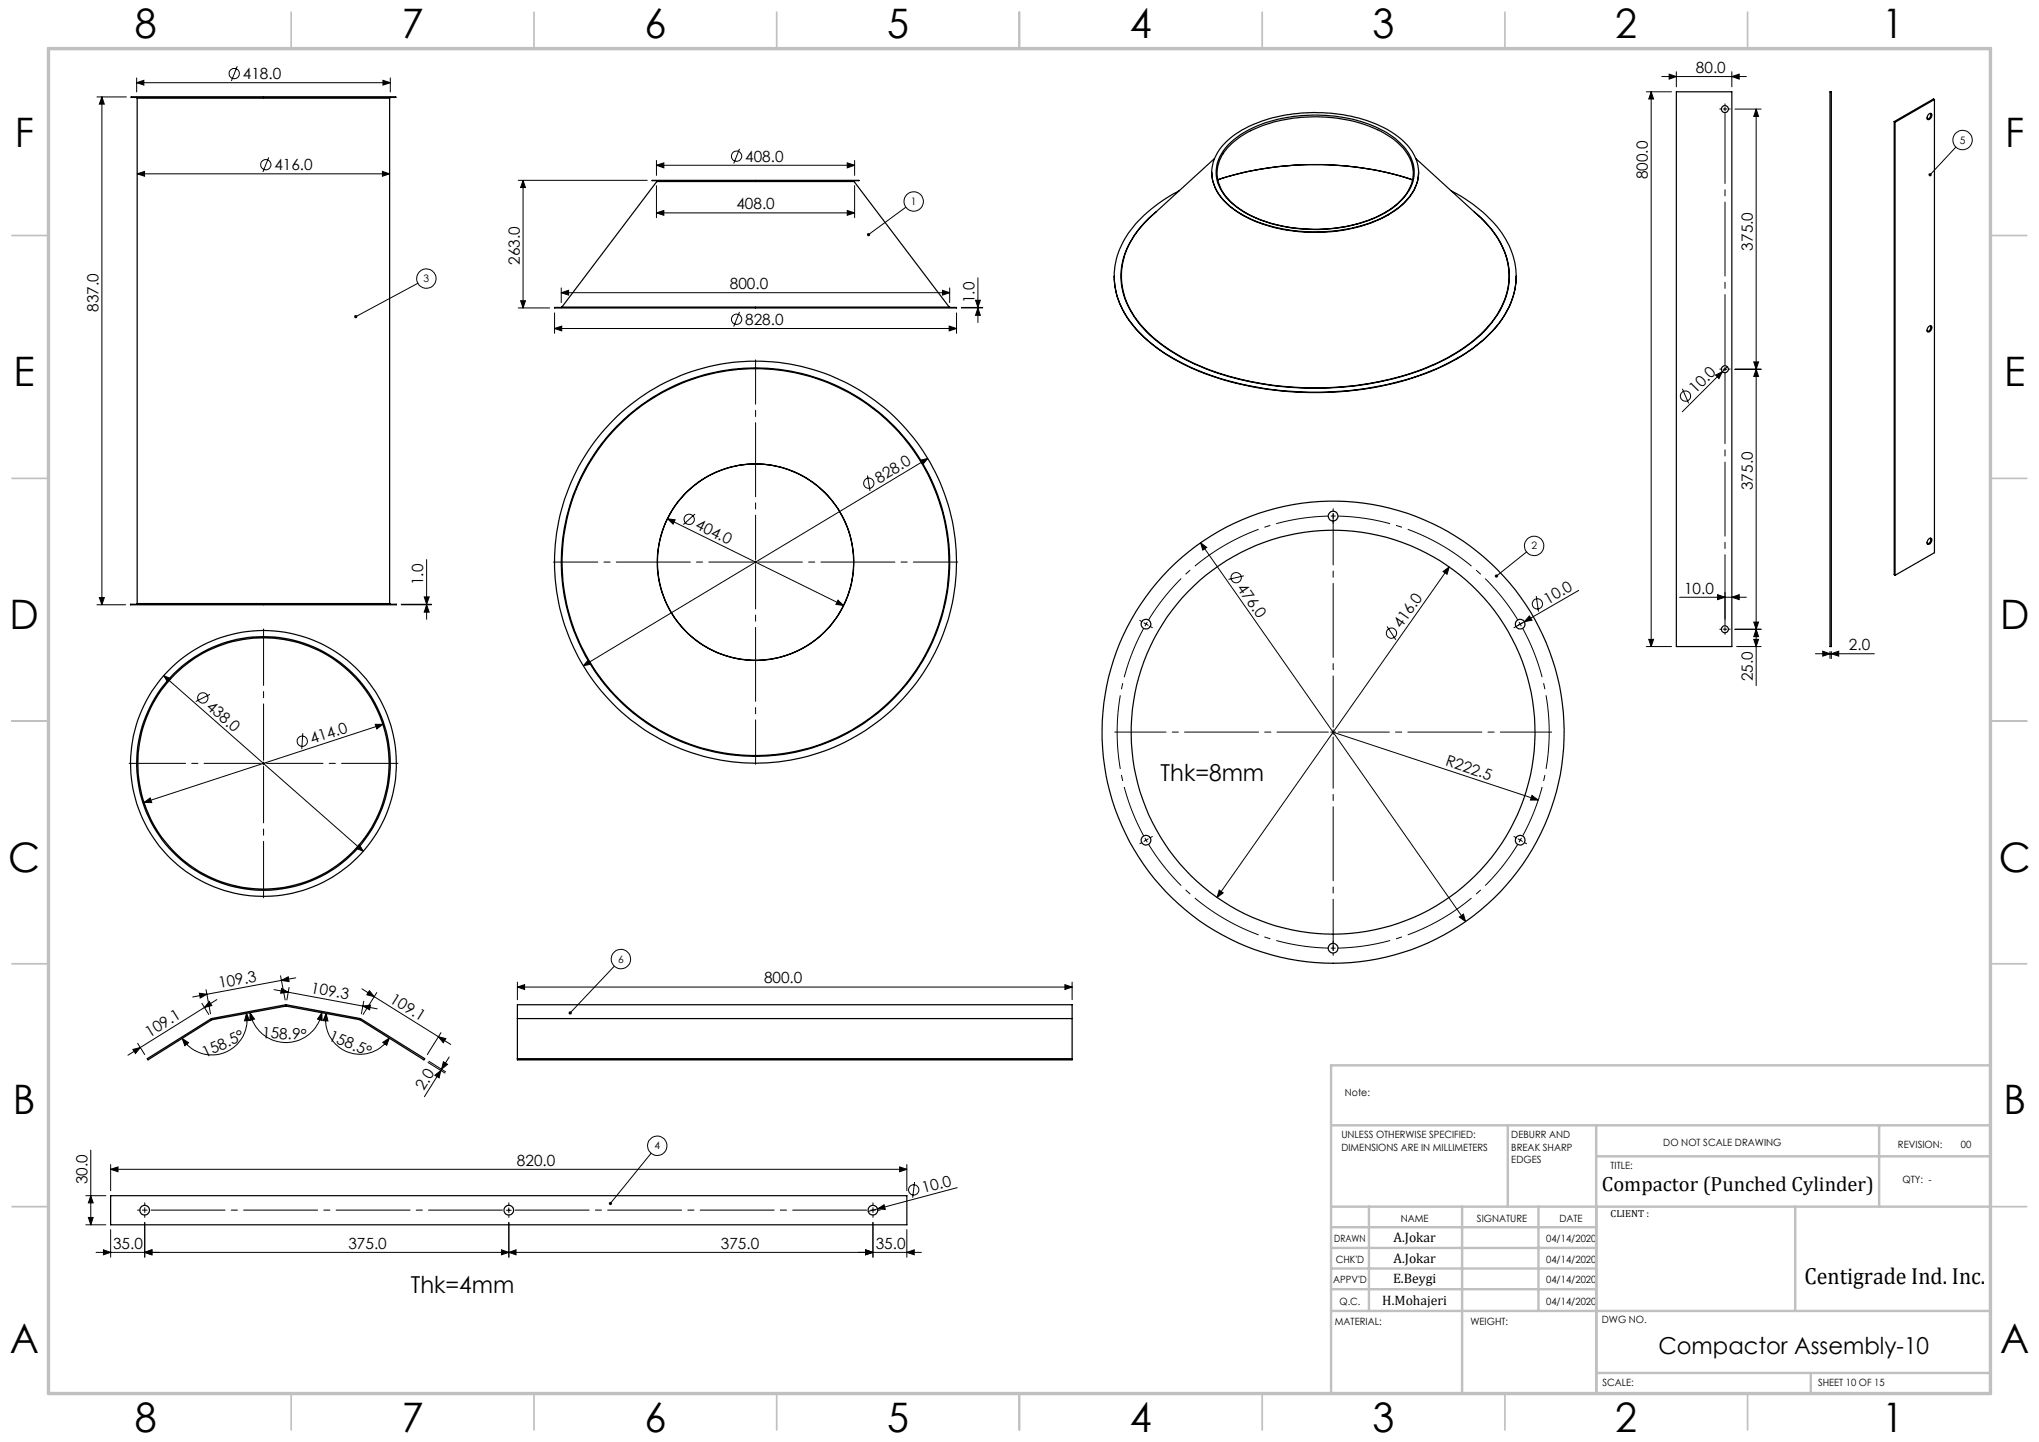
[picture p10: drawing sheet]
<svg xmlns="http://www.w3.org/2000/svg" width="420mm" height="297mm" viewBox="0 0 420 297" stroke-linecap="round" stroke-linejoin="round" font-family="sans-serif">
<g fill="none" stroke="#000" stroke-width=".21">
<path d="M20 20h6M21 20l.5 1.4h-1zM21 20v104.6M28.2 17l1.4-.5v1zM28.2 16v2.9M28.2 17h52.2M48.9 13.6l-1.2 3.1M78.9 16.5l1.5 .5-1.5 .5zM80.4 16v2.9M339.1 18.9h5.2M340.1 18.9l.5 1.5h-1zM340.1 18.9v114.3"/>
<path d="M342.3 15.8h17.4M343.8 15.3l1.5 .5-1.5 .5zM345.3 14.8v3.1M356.7 15.8l1.5-.5v1zM356.7 14.8v3.1M28.3 35.8l1.5-.5v1zM28.3 35.8h52M55.4 32.4l-1.2 3M78.8 35.3l1.5 .5-1.5 .5zM106.8 37.1h26.5M107.7 37.1l.5 1.5h-1zM107.7 37.1v26.3"/>
<path d="M135.2 34l1.5-.5v1.1zM135.2 33.1v3M135.2 38.2v6.6M135.2 34h40.8M152.3 30.7l-1.2 3M174.5 33.5l1.5 .5-1.5 .6zM176 33.1v3M176 38.2v6.6M357.4 22.5h5.4M361.7 22.5l.5 1.5h-1zM361.7 22.5v118.7M402.9 30.3l-5.3 5.7"/>
<path d="M86.1 58.3l-12.8 6.9M115.6 59.3v3M135.2 43.8l1.5-.4v.9zM135.2 43.8h40.8M174.5 43.4l1.5 .4-1.5 .5zM186.6 42.7l-7.7 5.6M194.1 59.8l1.5 .5-1.5 .5zM195.6 59.3v3M201.4 57.2v9.2M106.8 63.4h6.4M107.2 61.9h1l-.5 1.5zM114.2 67.7l1.5-.5v1z"/>
<path d="M114.2 64.4v4.2M114.2 67.7h82.8M115.6 60.3l1.5-.5v1zM115.6 60.3h80M152.3 64.2l-1.2 3.1M195.5 67.2l1.5 .5-1.5 .5zM197 64.4v4.2M198 63.4h4.4M198 63.3h4.4M200.9 61.8h1l-.5 1.5zM201.4 63.4l.5 1.5h-1zM353.4 77.3l1.4-.8-.7 1.5z"/>
<path d="M354.9 76.1h.8M355.3 75.7v.7M355.8 75.5l-9.3 9.3M357.4 76.1h5.4M361.2 74.5h1l-.5 1.6zM361.7 76.1l.5 1.4h-1zM178.7 97.9l.5 3.2M189.5 94.8l1.6-.4-1 1.2zM191.1 94.4l-70.9 42.7M346.5 80.1l1.3 3M87.9 115.2v12.4M137.5 106.9l36.2 17.8"/>
<path d="M137.5 106.9l1.6 .2-.5 .8zM143.2 105.9l-2.4 2.2M155.4 115.8h.5M155.6 115.5v.5M247.3 111.8l54.6 78M247.3 111.8l1.3 .9-.8 .6zM256.2 118.6l-3.2 .7M297.3 117.7l1.2-.9-.4 1.5zM298.5 116.8l-47.8 68.1M314.5 113.7l-6.2 4.9M20 124.6h5.9M20.5 123.1h1l-.5 1.5z"/>
<path d="M33.7 139.2l41.1 36.1M33.7 139.2l1.5 .6-.7 .7zM82.7 124.6h6.2M82.7 124.5h6.2M87.4 122.9h1l-.5 1.6zM87.9 124.6l.5 1.5h-1zM121.2 135.9l.5 .9-1.5 .3zM172.6 123.6l1.1 1.1-1.5-.2zM285.7 129l1.8 2.8M312.9 128.1l.5 .9M313.5 128.3l-.8 .5M314 128.1l-1.7 .9"/>
<path d="M315 126.9l.6 .8-1.6 .4zM316.4 122.8l.5 3.2M325.2 121.6l-11.2 6.5M339.1 133.2h5.2M339.6 131.7h1l-.5 1.5zM346 123h13.7M353.8 122.5l1.5 .5-1.5 .5zM355.3 122v5.5M356.7 123l1.5-.5v1zM357.4 129.6h5.4M357.7 133.2h5.1M361.2 128.1h1l-.5 1.5z"/>
<path d="M361.2 131.7h1l-.5 1.5zM361.7 129.6l.5 1.5h-1zM373.9 134.7h12.2M375.5 134.1l1.4 .6-1.4 .4zM376.9 134.2v1.4M377.2 134.7l1.5-.6v1zM377.2 134.2v1.4M43.3 143l-3 1.5M54 157.2h.6M54.3 156.9v.6M62.4 151l-.2 3.3M77.3 149.2h1.6l-1.3 .9z"/>
<path d="M78.9 149.2l-49.2 16.1M274.6 150.8l42.2 14M29.7 165.3l1.2-.9 .4 .9zM74 174l.8 1.3-1.4-.6zM315.6 163.8l1.2 1h-1.6zM126.5 199l-9.1 9.6M251.1 183.3l.9 .6-1.3 1zM300.6 188.9l.8-.6 .5 1.5zM27.4 216.1l1.5-.3-1 1.2zM28.4 214.9l1.4 2.3M37.5 213.9l1.3 .9-.7 .6zM41.1 204.6l1.5 .2-1.4 .8z"/>
<path d="M41.6 206.7l1.4 2.2M42.1 207.5l-15.7 9.8M42.4 203.8l1 5M42.6 204.8l-2.9 .5M43.1 206.3l.5 .8-1.5 .4zM44.7 205.9l-2.6 1.6M50.8 208.7l.6 1.5-1 .1zM50.8 208.7a7.2 7.2 0 0 1-4.5 8.1 7.2 7.2 0 0 1-8.8-2.9M51.5 208.6l.9 1.3-.9 .3zM51.5 208.6a7.5 7.5 0 0 0 7.4 6.1 7.5 7.5 0 0 0 7.4-6.1M56.4 203.8l3 .6M57.8 201l.9 4.9"/>
<path d="M58 201.9l-15.4 2.9M58 201.9l1.4-.7 .1 1zM58 203.6l1.4 .8-1.6 .2zM59.4 204.4l15.4 2.8M59.5 203.4l-.4 2.5M60.9 201.4l-2.9 .5M66.3 208.6l.1 1.6-1-.3zM67.2 208.7l.4 1.6-1-.1zM67.2 208.7a7.1 7.1 0 0 0 4.4 8 7.1 7.1 0 0 0 8.6-2.9M74.5 203.7l2.6 1.6M74.8 207.2l1.5-.2-.2 1zM74.8 207.2l2.9 .6"/>
<path d="M74.9 206.2l-.5 2.6M76.1 204l1 1.3-1.5-.4zM77.1 205.3l13.2 8.2M77.6 204.4l-2.8 4.5M78.8 214.7l1.4-.9-.5 1.5zM88.2 218.8l3.5 2.2M88.3 218.6l3.5 2.2M90.3 213.5l1.5 .4-.5 .9zM90.3 213.5l2.6 1.6M90.8 212.7l-2.8 4.5M91.3 218.7l.9 .5-1.3 1zM92.5 217.7l-1.6 2.5"/>
<path d="M106.6 203.3l1.5-.5v1zM106.6 202.3v3.6M106.6 203.3h114.2M219.4 202.8l1.4 .5-1.4 .5zM220.8 202.3v3.6M18.7 236.9v15.4M22.8 239.9v5.3M89.6 221.5l1.2-1-.3 1.5zM90.8 220.5l-3.4 5.4M90.9 220.2l-.1 .3M134.1 237.5l-8.4 10.4M186.8 239.9v5.3"/>
<path d="M17.7 252.3h4.1M17.7 246.3h4.1M18.2 250.8h1l-.5 1.5zM18.7 246.3l.5 1.5h-1zM21.3 257.4l1.5 .5-1.5 .5zM22.8 240.8l1.5-.5v1zM22.8 240.8h164M22.8 253.3v5.6M29.8 257.9l1.5-.5v1zM29.8 251.8v7.1M103.3 257.4l1.5 .5-1.5 .5zM104.3 249.3h1"/>
<path d="M104.8 257.9l1.5-.5v1zM104.8 251.8v7.1M104.8 248.8v1M178.3 257.4l1.5 .5-1.5 .5zM179.8 251.8v7.1M180.8 249l1.3-.9 .3 1zM180.8 249l-2 .5M185.3 240.3l1.5 .5-1.5 .5zM186.8 257.9l1.5-.5v1zM186.8 253.3v5.6M188.4 243.4l-.4 3.3M189.8 257.9h-170"/>
<path d="M197.2 244.6l-16.4 4.4"/>
<circle cx="48.3" cy="15.2" r="1.06"/>
<circle cx="54.8" cy="33.9" r="1.06"/>
<circle cx="151.7" cy="32.2" r="1.06"/>
<circle cx="404.2" cy="28.8" r="2"/>
<circle cx="87.8" cy="57.4" r="2"/>
<circle cx="188.2" cy="41.5" r="2"/>
<circle cx="151.7" cy="65.8" r="1.06"/>
<circle cx="179" cy="99.5" r="1.05"/>
<circle cx="347.2" cy="81.6" r="1.07"/>
<circle cx="142" cy="107" r="1.06"/>
<circle cx="254.6" cy="119" r="1.05"/>
<circle cx="316" cy="112.4" r="1.99"/>
<circle cx="286.6" cy="130.4" r="1.06"/>
<circle cx="316.7" cy="124.4" r="1.06"/>
<circle cx="41.8" cy="143.7" r="1.06"/>
<circle cx="62.3" cy="152.7" r="1.06"/>
<circle cx="127.9" cy="197.5" r="2"/>
<circle cx="135.4" cy="236" r="2"/>
<circle cx="188.2" cy="245.1" r="1.06"/>
</g>
<path d="M274.6 106.3h-.5M274.6 106.3h.5M236.1 128.5l-.3 .5M236.1 128.5l.2-.4M236.1 173l.2 .5M236.1 173l-.3-.4M313.1 173l.3-.4M313.1 173l-.2 .5M274.6 195.3h.5M274.6 195.3h-.5" fill="none" stroke="#000" stroke-width=".21" stroke-dasharray="15.2 1.3 1.3 1.3" stroke-linecap="butt"/>
<path d="M273.6 106.3a44.5 44.5 0 0 0-37 21.4M235.6 129.4a44.5 44.5 0 0 0 0 42.8M312.6 127.7a44.5 44.5 0 0 0-37-21.4M236.6 173.9a44.5 44.5 0 0 0 37 21.4M313.6 172.2a44.5 44.5 0 0 0 0-42.8M275.6 195.3a44.5 44.5 0 0 0 37-21.4" fill="none" stroke="#000" stroke-width=".21" stroke-dasharray="15.2 1.3 1.3 1.3" stroke-dashoffset="4.4" stroke-linecap="butt"/>
<path d="M53.7 157.2h-27.1M54.3 156.6v-27.1M54.3 157.9v27M54.9 157.2h27.1" fill="none" stroke="#000" stroke-width=".21" stroke-dasharray="15.2 1.3 1.3 1.3" stroke-dashoffset="3.6"/>
<path d="M155.1 115.8h-41.1M155.6 115.3v-41.2M155.6 116.3v41.1M156.1 115.8h41.2" fill="none" stroke="#000" stroke-width=".21" stroke-dasharray="15.2 1.3 1.3 1.3" stroke-dashoffset="6.1"/>
<g fill="none" stroke="#000" stroke-width=".21" stroke-dasharray="15.2 1.3 1.3 1.3">
<path d="M354.6 22.5h-.4M355.3 22.5v-.4M355.3 22.5h-.3M355.3 22.5v.3M355.3 22.5h.4M355.3 21.7v-.3M356 22.5h.4M354.6 76h-.4M356 76h.4M274.6 106.3v-.5M274.6 106.3v.5M274.6 105.3v-.5"/>
<path d="M274.6 107.3v.5M235.2 128l-.4-.2M236.1 128.5l-.5-.2M236.1 128.5l.4 .3M236.9 129l.5 .3M312.3 129l-.4 .3M314 128l.4-.2M354.6 129.6h-.4M355.3 129.6v-.4M355.3 129.6h-.3M355.3 129.6v.4M355.3 129.6h.4"/>
<path d="M355.3 130.3v.4M356 129.6h.4M274.6 150.8v-.5M274.6 150.8h-.5M274.6 150.8v.5M274.6 150.8h.5M235.2 173.5l-.4 .3M236.1 173l-.5 .3M236.1 173l.4-.2M236.9 172.5l.5-.2M312.3 172.5l-.4-.2M313.1 173l.5 .3"/>
<path d="M313.1 173l-.4-.2M314 173.5l.4 .3M274.6 195.3v.5M274.6 195.3v-.5M274.6 196.3v.5M274.6 194.3v-.5M28.8 249.2h-.5M29.8 249.2v-.5M29.8 249.2h-.5M29.8 249.2v.5M29.8 249.2h.5M29.8 248.2v-.5"/>
<path d="M29.8 250.2v.5M104.8 248.2v-.5M104.8 250.2v.5M179.8 249.2v-.5M179.8 249.2h-.5M179.8 249.2v.5M179.8 249.2h.5M179.8 248.2v-.5M179.8 250.2v.5M180.8 249.2h.5"/>
</g>
<path d="M355.3 75.3v-52.1M355.3 128.9v-52.2" fill="none" stroke="#000" stroke-width=".21" stroke-dasharray="15.2 1.3 1.3 1.3" stroke-dashoffset=".6"/>
<path d="M30.8 249.2h73M105.8 249.2h73" fill="none" stroke="#000" stroke-width=".21" stroke-dasharray="15.2 1.3 1.3 1.3" stroke-dashoffset="-.3"/>
<path d="M273.6 150.8h-44M274.6 149.8v-44M274.6 151.8v44M275.6 150.8h44" fill="none" stroke="#000" stroke-width=".21" stroke-dasharray="15.2 1.3 1.3 1.3" stroke-dashoffset="4.7"/>
<g fill="none" stroke="#c0c0c0" stroke-width=".35">
<path d="M60 2.5v7.5M110 2.5v7.5M160 2.5v7.5M210 2.5v7.5M260 2.5v7.5M310 2.5v7.5M360 2.5v7.5M2.5 48.5h7.5M410 48.5h7.5M2.5 98.5h7.5M410 98.5h7.5M2.5 148.5h7.5"/>
<path d="M410 148.5h7.5M2.5 198.5h7.5M410 198.5h7.5M2.5 248.5h7.5M410 248.5h7.5M60 287v7.5M110 287v7.5M160 287v7.5M210 287v7.5M260 287v7.5M310 287v7.5M360 287v7.5"/>
</g>
<g fill="none" stroke="#c0c0c0" stroke-width=".5">
<path d="M410 219.4h-135.8v67.4M274.2 231.8h135.8M310.6 231.8v16.7M328.8 231.8v55.2M328.8 238.2h81.2M387.1 231.8v16.7M274.2 248.5h135.8M274.2 257h54.6M274.2 252.8h54.6M282 248.5v21.5M301.2 248.5v38.3M316.9 248.5v21.5"/>
<path d="M369.8 248.5v21.5M274.2 265.5h54.6M274.2 261.3h54.6M274.2 270h135.8M328.8 282.8h81.2M373 282.8v4.2"/>
</g>
<path d="M10 10h400v277h-400z" fill="none" stroke="#c0c0c0" stroke-width=".7"/>
<g fill="#000">
<path d="M353.4 77.3l1.4-.8-.7 1.5zM315 126.9l.6 .8-1.6 .4zM315.6 163.8l1.2 1h-1.6zM180.8 249l1.3-.9 .3 1z"/>
<path d="M78.9 16.5l1.5 .5-1.5 .5zM28.2 17l1.4-.5v1zM195.5 67.2l1.5 .5-1.5 .5zM114.2 67.7l1.5-.5v1zM174.5 33.5l1.5 .5-1.5 .6zM135.2 34l1.5-.5v1.1zM174.5 43.4l1.5 .4-1.5 .5zM135.2 43.8l1.5-.4v.9zM356.7 15.8l1.5-.5v1zM343.8 15.3l1.5 .5-1.5 .5zM178.3 257.4l1.5 .5-1.5 .5zM104.8 257.9l1.5-.5v1z"/>
<path d="M340.1 18.9l.5 1.5h-1zM339.6 131.7h1l-.5 1.5zM361.7 22.5l.5 1.5h-1zM361.2 74.5h1l-.5 1.6zM361.7 76.1l.5 1.4h-1zM361.2 128.1h1l-.5 1.5z"/>
<path d="M28.3 35.8l1.5-.5v1zM78.8 35.3l1.5 .5-1.5 .5zM115.6 60.3l1.5-.5v1zM194.1 59.8l1.5 .5-1.5 .5zM353.8 122.5l1.5 .5-1.5 .5zM356.7 123l1.5-.5v1zM375.5 134.1l1.4 .6-1.4 .4zM377.2 134.7l1.5-.6v1zM106.6 203.3l1.5-.5v1zM219.4 202.8l1.4 .5-1.4 .5z"/>
<path d="M73 65v.4l.3-.2-.3 .2a.33 .33 0 0 0 .5 .1 .33 .33 0 0 0 0-.5 .33 .33 0 0 0-.5 0zM178.7 48.1l-.1 .4 .3-.2-.3 .2a.33 .33 0 0 0 .5 .1 .33 .33 0 0 0 0-.5 .33 .33 0 0 0-.4 0zM308 118.4v.4l.3-.2-.3 .2a.34 .34 0 0 0 .5 .1 .34 .34 0 0 0 0-.5 .34 .34 0 0 0-.5 0zM397.3 35.8v.4l.3-.2-.3 .2a.34 .34 0 0 0 .5 0 .34 .34 0 0 0 0-.5 .34 .34 0 0 0-.5 .1zM125.5 247.6l-.1 .2 .1 .3 .2-.2-.2 .2a.34 .34 0 0 0 .5 0 .34 .34 0 0 0 0-.5 .34 .34 0 0 0-.5 0zM117.3 208.3l-.1 .5 .2-.2-.2 .3a.34 .34 0 0 0 .5 0 .34 .34 0 0 0 0-.5 .34 .34 0 0 0-.4-.1z"/>
<path d="M20.5 123.1h1l-.5 1.5zM21 20l.5 1.4h-1zM87.9 124.6l.5 1.5h-1zM87.4 122.9h1l-.5 1.6zM107.2 61.9h1l-.5 1.5zM107.7 37.1l.5 1.5h-1zM201.4 63.4l.5 1.5h-1zM200.9 61.8h1l-.5 1.5zM361.2 131.7h1l-.5 1.5zM361.7 129.6l.5 1.5h-1z"/>
<path d="M121.2 135.9l-1 1.2 1.5-.3zM189.5 94.8l.6 .8 1-1.2z"/>
<path d="M172.6 123.6l-.4 .9 1.5 .2zM137.5 106.9l1.1 1 .5-.8z"/>
<path d="M29.7 165.3h1.6l-.4-.9zM77.3 149.2l.3 .9 1.3-.9z"/>
<path d="M74 174l-.6 .7 1.4 .6zM33.7 139.2l.8 1.3 .7-.7z"/>
<path d="M251.1 183.3l-.4 1.6 1.3-1zM297.3 117.7l.8 .6 .4-1.5z"/>
<path d="M300.6 188.9l1.3 .9-.5-1.5zM247.3 111.8l.5 1.5 .8-.6z"/>
<path d="M37.5 213.9l1.3 .9-.7 .6zM50.8 208.7l.6 1.5-1 .1z"/>
<path d="M43.1 206.3l.5 .8-1.5 .4zM27.4 216.1l1.5-.3-1 1.2z"/>
<path d="M51.5 208.6l.9 1.3-.9 .3zM66.3 208.6l.1 1.6-1-.3z"/>
<path d="M58 201.9l1.4-.7 .1 1zM41.1 204.6l1.5 .2-1.4 .8z"/>
<path d="M67.2 208.7l.4 1.6-1-.1zM78.8 214.7l1.4-.9-.5 1.5z"/>
<path d="M74.8 207.2l1.5-.2-.2 1zM58 203.6l1.4 .8-1.6 .2z"/>
<path d="M90.3 213.5l1.5 .4-.5 .9zM76.1 204l1 1.3-1.5-.4z"/>
<path d="M89.6 221.5l1.2-1-.3 1.5zM91.3 218.7l.9 .5-1.3 1z"/>
<path d="M18.2 250.8h1l-.5 1.5zM18.7 246.3l.5 1.5h-1z"/>
<path d="M22.8 240.8l1.5-.5v1zM185.3 240.3l1.5 .5-1.5 .5z"/>
<path d="M29.8 257.9l1.5-.5v1zM21.3 257.4l1.5 .5-1.5 .5z"/>
<path d="M29.8 257.9l1.5-.5v1zM103.3 257.4l1.5 .5-1.5 .5z"/>
<path d="M186.8 257.9l1.5-.5v1zM178.3 257.4l1.5 .5-1.5 .5z"/>
</g>
<g fill="none" stroke="#000" stroke-width=".25">
<path d="M27 20h54.5v.1h-54.5zM345.3 18.9h11.4v114.3h-11.4zM376.9 18.9h.3v114.3h-.3zM28.2 20.1l.1 .1M28.3 20.2h52M28.3 20.2v104.1M80.3 20.2v104.1M80.4 20.1l-.1 .1M134.3 37.1l42.6 .1zM135.2 37.2l.1 .2M135.3 37.4h40.6M135.3 37.4l-19.6 25.9"/>
<path d="M175.9 37.4l19.6 25.9M176 37.2l-.1 .2M243 39.2a27.6 27.6 0 0 0-11.8 10.8 14.9 14.9 0 0 0 2.2 17 34.9 34.9 0 0 0 15.8 10.2 67.3 67.3 0 0 0 46.4-1.1 31.1 31.1 0 0 0 14.2-11.1 14.9 14.9 0 0 0-.9-17.6 30.8 30.8 0 0 0-10.1-8.2M249.6 35.5a9.3 9.3 0 0 0 4.3 7.4 27.4 27.4 0 0 0 15.5 4.9 29.8 29.8 0 0 0 18.3-4.7 9.8 9.8 0 0 0 4.5-7.5v-.1M250.2 32.7l-13 11.8a16.7 16.7 0 0 0-6.2 12.7 17.5 17.5 0 0 0 7.1 12.8 46.3 46.3 0 0 0 21.7 9 63.6 63.6 0 0 0 36.7-4.5 28.9 28.9 0 0 0 12-9.9 14.4 14.4 0 0 0-1.3-17.4l-2.2-2.4-13.4-12.1M250.9 37a65.6 65.6 0 0 1 40.1 0 65.6 65.6 0 0 0-40.1 0zM252.2 29.6a23.2 23.2 0 0 1 13.3-6 31.9 31.9 0 0 1 21.3 3.7 10.5 10.5 0 0 1 5.4 7.8 9.2 9.2 0 0 1-4 7.5 28 28 0 0 1-17.1 5.2 29.7 29.7 0 0 1-16.7-4.6 9.8 9.8 0 0 1-4.8-7.9 8.8 8.8 0 0 1 2.6-5.7zM253.2 29.7a23.2 23.2 0 0 1 14-5.8 30.8 30.8 0 0 1 18.6 3.5 10.5 10.5 0 0 1 5.4 7 8.5 8.5 0 0 1-3.7 7.9 27.2 27.2 0 0 1-16.7 5 27.4 27.4 0 0 1-16.1-4.7 9 9 0 0 1-4.2-7.8 8.4 8.4 0 0 1 2.7-5.1zM289.9 31.8a7.3 7.3 0 0 1-1.5 9.6 22.7 22.7 0 0 1-13.2 5.6 30.8 30.8 0 0 1-19-3.4 10.3 10.3 0 0 1-5.4-6.9 8.4 8.4 0 0 1 3.9-7.9 26.7 26.7 0 0 1 15.9-4.7 27.2 27.2 0 0 1 16.7 4.8l1.7 1.6 .9 1.3M390.2 25l.1 .2M390.2 25v93.4l.1 .1M390.3 25.2v93.3"/>
<path d="M397.3 23.5a.41 .41 0 0 1 .6 0 .41 .41 0 0 1-.1 .6 .45 .45 0 0 1-.3 .5 .45 .45 0 0 1-.6-.3zM397.7 23.4a.95 .95 0 0 1-.7 1.1M398.5 20.5v93.3l-8.2 4.7M398.5 20.5l-8.2 4.7M398.5 20.5l-.2-.1-8.1 4.6M229.5 56.9a17.3 17.3 0 0 0 6.2 12.6 43.2 43.2 0 0 0 19.9 9.7 67.2 67.2 0 0 0 40-3.1 31.6 31.6 0 0 0 13.8-10.3 15.6 15.6 0 0 0 2.9-8.9M238.2 43.6a18.4 18.4 0 0 0-7.3 12.2 16.5 16.5 0 0 0 5.8 13.1 43.7 43.7 0 0 0 22 9.9 64.7 64.7 0 0 0 36.9-3.8 28.5 28.5 0 0 0 13.4-11 14.5 14.5 0 0 0-2.3-17.4l-3.1-3M114.2 63.3h82.8v.1h-82.8zM115.7 63.3h-.1M115.7 63.3h79.8M195.5 63.3h.1M397.3 67.2a.41 .41 0 0 1 .6 .1 .41 .41 0 0 1-.1 .6 .45 .45 0 0 1-.3 .5 .45 .45 0 0 1-.6-.4z"/>
<path d="M397.7 67.1a.95 .95 0 0 1-.7 1.2M397.2 111.1a.42 .42 0 0 1 .7-.2 .42 .42 0 0 1-.1 .7 .45 .45 0 0 1-.3 .5 .45 .45 0 0 1-.6-.3zM397.7 110.8a.95 .95 0 0 1-.7 1.2M26.9 124.5h54.7v.1h-54.7zM28.3 124.3l-.1 .2M28.3 124.3h52M80.3 124.3l.1 .2M30.3 218l13.2-8.2 15.4-2.9 15.4 2.9 13.2 8.2-.2 .3-13.1-8.3-15.3-2.8-15.3 2.8-13.1 8.3zM106.6 218h114.2M106.6 206.9h114.2v11.4h-114.2zM106.6 209.8h114.2M22.8 246.3h164v6h-164z"/>
<circle cx="355.3" cy="22.5" r=".72"/>
<circle cx="355.3" cy="76" r=".71"/>
<circle cx="155.6" cy="115.8" r="20.2"/>
<circle cx="155.6" cy="115.8" r="40"/>
<circle cx="155.6" cy="115.8" r="41.4"/>
<circle cx="155.6" cy="115.8" r="39.8"/>
<circle cx="274.6" cy="106.3" r=".99"/>
<circle cx="236.1" cy="128.5" r="1"/>
<circle cx="313.2" cy="128.6" r="1"/>
<circle cx="355.3" cy="129.6" r=".72"/>
<circle cx="54.3" cy="157.2" r="25.9"/>
<circle cx="54.3" cy="157.3" r="26.1"/>
<circle cx="54.3" cy="157.2" r="27.4"/>
<circle cx="274.6" cy="150.8" r="47.6"/>
<circle cx="274.6" cy="150.8" r="41.6"/>
<circle cx="236.1" cy="173.1" r="1"/>
<circle cx="313.1" cy="173" r=".99"/>
<circle cx="274.6" cy="195.3" r="1"/>
<circle cx="29.8" cy="249.3" r="1"/>
<circle cx="104.8" cy="249.3" r="1"/>
<circle cx="179.8" cy="249.3" r="1"/>
</g>
<g font-size="8.4">
<text x="27.7" y="7.9">8</text>
<text x="82.7" y="7.9">7</text>
<text x="132.7" y="7.9">6</text>
<text x="182.7" y="7.9">5</text>
<text x="232.7" y="7.9">4</text>
<text x="282.7" y="7.9">3</text>
<text x="332.7" y="7.9">2</text>
<text x="387.7" y="7.9">1</text>
<text x="3" y="30.3">F</text>
<text x="413" y="30.3">F</text>
<text x="2.8" y="79.5">E</text>
<text x="412.8" y="79.5">E</text>
<text x="2" y="129.5">D</text>
<text x="412" y="129.5">D</text>
<text x="1.7" y="179.5">C</text>
<text x="411.7" y="179.5">C</text>
<text x="2.7" y="229.5">B</text>
<text x="412.7" y="229.5">B</text>
<text x="2" y="278.8">A</text>
<text x="412" y="278.8">A</text>
<text x="27.7" y="294.9">8</text>
<text x="82.7" y="294.9">7</text>
<text x="132.7" y="294.9">6</text>
<text x="182.7" y="294.9">5</text>
<text x="232.7" y="294.9">4</text>
<text x="282.7" y="294.9">3</text>
<text x="332.7" y="294.9">2</text>
<text x="387.7" y="294.9">1</text>
</g>
<g font-size="4.8">
<text x="239.1" y="160.8">Thk=8mm</text>
<text x="84.6" y="266.3">Thk=4mm</text>
<text x="371.7" y="264.5">Centigrade Ind. Inc.</text>
<text x="341.6" y="278.8">Compactor Assembly-10</text>
</g>
<text font-size="4.2" x="330" y="245.3">Compactor (Punched Cylinder)</text>
<g font-size="3.2">
<text x="50" y="16.3">418.0</text>
<text x="349.3" y="15">80.0</text>
<text x="56.5" y="35.1">416.0</text>
<text x="153.5" y="33.3">408.0</text>
<text x="339.4" y="36.9" transform="rotate(-90 339.4 36.9)">800.0</text>
<text x="151.7" y="43.1">408.0</text>
<text x="361.1" y="51.6" transform="rotate(-90 361.1 51.6)">375.0</text>
<text x="107.1" y="54.6" transform="rotate(-90 107.1 54.6)">263.0</text>
<text x="150.3" y="59.6">800.0</text>
<text x="20.3" y="64.2" transform="rotate(-90 20.3 64.2)">837.0</text>
<text x="200.7" y="62.5" transform="rotate(-90 200.7 62.5)">1.0</text>
<text x="153.5" y="66.9">828.0</text>
<text x="349.3" y="81.2" transform="rotate(-45 349.3 81.2)">10.0</text>
<text x="181.1" y="99.6" transform="rotate(-31 181.1 99.6)">828.0</text>
<text x="361.1" y="100.9" transform="rotate(-90 361.1 100.9)">375.0</text>
<text x="143" y="108.8" transform="rotate(26 143 108.8)">404.0</text>
<text x="87.2" y="120.5" transform="rotate(-90 87.2 120.5)">1.0</text>
<text x="254.7" y="121.1" transform="rotate(55 254.7 121.1)">476.0</text>
<text x="318.8" y="124.5" transform="rotate(-30 318.8 124.5)">10.0</text>
<text x="346.9" y="122.3">10.0</text>
<text x="288.6" y="129.6" transform="rotate(-55 288.6 129.6)">416.0</text>
<text x="380.8" y="133.9">2.0</text>
<text x="361.1" y="140.3" transform="rotate(-90 361.1 140.3)">25.0</text>
<text x="42.3" y="145.8" transform="rotate(41 42.3 145.8)">438.0</text>
<text x="64.3" y="153.2" transform="rotate(-18 64.3 153.2)">414.0</text>
<text x="297.6" y="157.6" transform="rotate(18 297.6 157.6)">R222.5</text>
<text x="45.2" y="203.6" transform="rotate(-11 45.2 203.6)">109.3</text>
<text x="157.4" y="202.6">800.0</text>
<text x="63.9" y="204.5" transform="rotate(11 63.9 204.5)">109.3</text>
<text x="80.1" y="206.3" transform="rotate(32 80.1 206.3)">109.1</text>
<text x="30.8" y="213.7" transform="rotate(-32 30.8 213.7)">109.1</text>
<text x="53.9" y="213.7" transform="rotate(3 53.9 213.7)">158.9°</text>
<text x="67.5" y="214.2" transform="rotate(22 67.5 214.2)">158.5°</text>
<text x="42.2" y="217.9" transform="rotate(-25 42.2 217.9)">158.5°</text>
<text x="87.3" y="224.7" transform="rotate(-58 87.3 224.7)">2.0</text>
<text x="18" y="243.9" transform="rotate(-90 18 243.9)">30.0</text>
<text x="106.5" y="240.1">820.0</text>
<text x="190.2" y="245.7" transform="rotate(-15 190.2 245.7)">10.0</text>
<text x="23.3" y="257.2">35.0</text>
<text x="71.8" y="257.2">375.0</text>
<text x="148.5" y="257.2">375.0</text>
<text x="180.4" y="257.2">35.0</text>
</g>
<g font-size="2.8">
<text x="287" y="255.9">A.Jokar</text>
<text x="287" y="260.1">A.Jokar</text>
<text x="284.7" y="268.7">H.Mohajeri</text>
<text x="286.9" y="264.2">E.Beygi</text>
</g>
<g font-size="2.1">
<text x="403.7" y="29.6">5</text>
<text x="187.6" y="42.2">1</text>
<text x="87.3" y="58.1">3</text>
<text x="315.4" y="113.2">2</text>
<text x="127.3" y="198.3">6</text>
<text x="277" y="225.8">Note:</text>
<text x="134.8" y="236.7">4</text>
<text x="276.3" y="234.5">UNLESS OTHERWISE SPECIFIED:</text>
<text x="276.3" y="237">DIMENSIONS ARE IN MILLIMETERS</text>
<text x="311.3" y="234.5">DEBURR AND</text>
<text x="311.3" y="237">BREAK SHARP</text>
<text x="311.3" y="239.5">EDGES</text>
<text x="342.6" y="235.9">DO NOT SCALE DRAWING</text>
<text x="391" y="236.5">REVISION:</text>
<text x="403.9" y="236.5">00</text>
<text x="331.8" y="240.8">TITLE:</text>
<text x="391.9" y="243.6">QTY: -</text>
<text x="288.5" y="251.7">NAME</text>
<text x="304.2" y="251.7">SIGNATURE</text>
<text x="321.2" y="251.7">DATE</text>
<text x="331.8" y="250.7">CLIENT :</text>
<text x="274.8" y="255.8">DRAWN</text>
<text x="318.5" y="255.8">04/14/2020</text>
<text x="275.1" y="260.1">CHK'D</text>
<text x="318.5" y="260">04/14/2020</text>
<text x="274.6" y="264.2">APPV'D</text>
<text x="275.9" y="268.7">Q.C.</text>
<text x="318.5" y="264.2">04/14/2020</text>
<text x="318.5" y="268.7">04/14/2020</text>
<text x="275" y="273">MATERIAL:</text>
<text x="302.9" y="273">WEIGHT:</text>
<text x="330" y="272.5">DWG NO.</text>
<text x="330.1" y="285.6">SCALE:</text>
<text x="374.5" y="285.6">SHEET 10 OF 15</text>
</g>
</svg>
